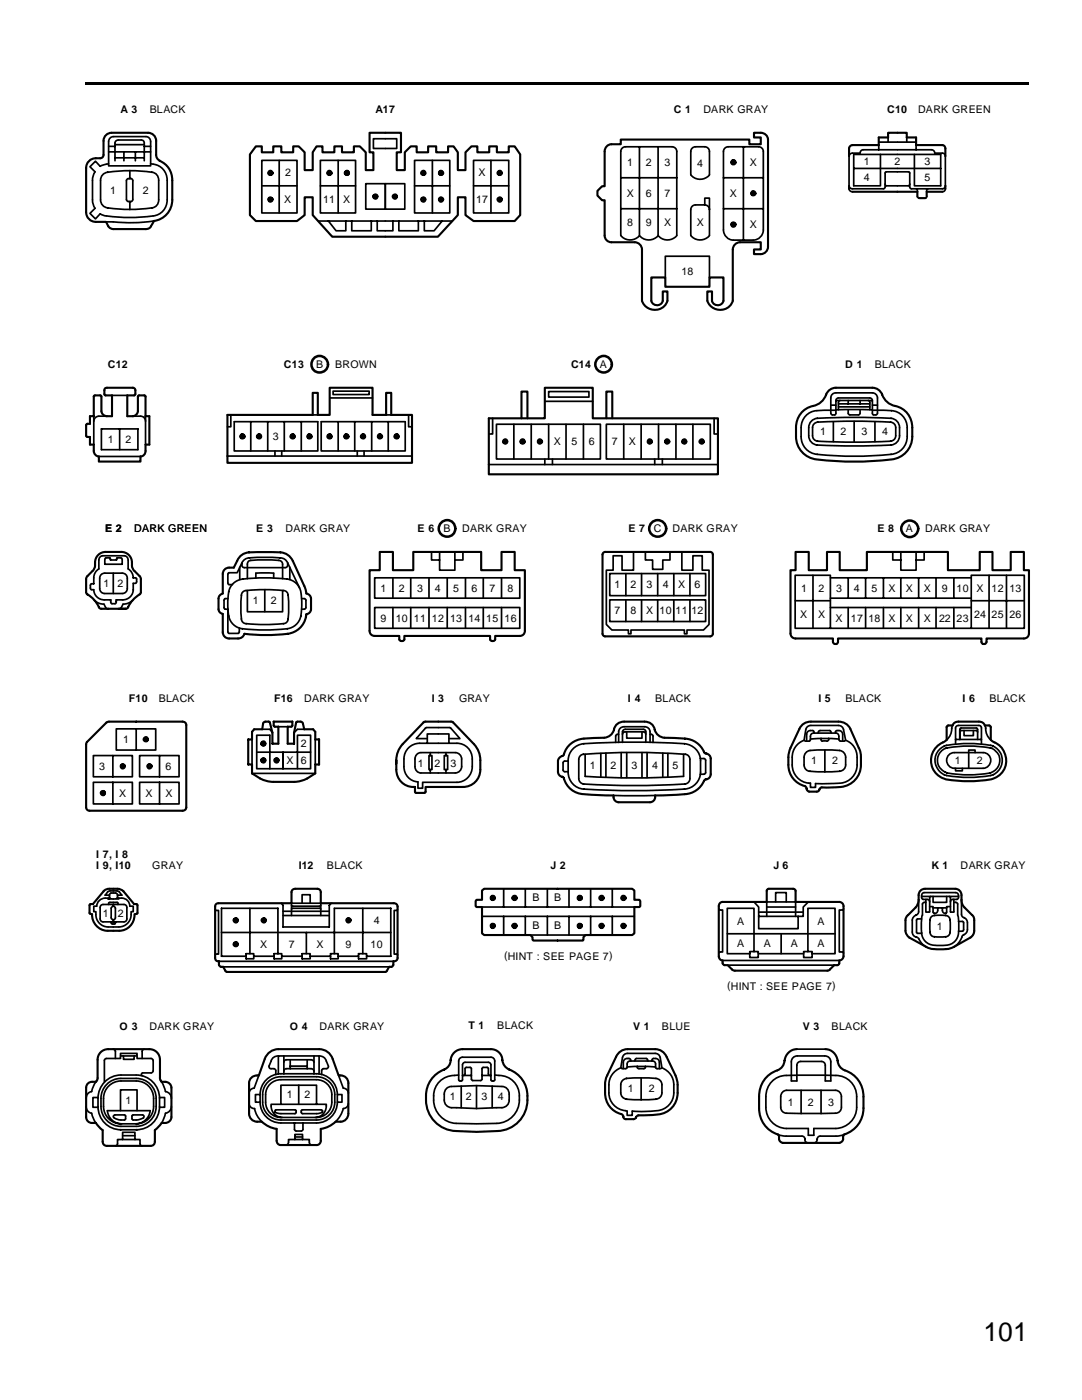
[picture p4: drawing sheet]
<svg xmlns="http://www.w3.org/2000/svg" width="216mm" height="279mm" viewBox="0 0 216 279" stroke-linecap="round" stroke-linejoin="round" font-family="sans-serif">
<path d="M17 16.5h188.3v.5h-188.3z" fill-rule="evenodd" fill="#000"/>
<g fill="none" stroke="#000" stroke-width=".34">
<path d="M20.6 34.7a5.3 5.3 0 0 1 2.9-.5 27.5 27.5 0 0 1 7.3 .3 1.55 1.55 0 0 1 .9 1.5v3.9a1.52 1.52 0 0 1-1.4 1.6 28.8 28.8 0 0 1-9.3-.1 1.58 1.58 0 0 1-.9-1.5v-3.9v-.5zM21.7 32.7l-1.7 .5-1-1-1.1 1.1 1.1 1-.5 .9v.8v4.3l.5 1.3-1.1 1 1.1 1.1 1-1 .3 .1a29 29 0 0 0 10.9 .2 3.2 3.2 0 0 0 2.2-3.1v-3.9a3.3 3.3 0 0 0-3.3-3.3M21.7 29.2h1.2M21.7 30.3h8.4M21.9 27.7l.5-.4h.3h6.4a.96 .96 0 0 1 1 1v4.8h-8.4v-4.8zM22.9 32.1v-3.6a.65 .65 0 0 1 .7-.6h4.6a.58 .58 0 0 1 .6 .6v3.6M22.9 31.5h5.9M22.9 28.9h5.9M24.7 30.3v1.8M25.4 35.7h.9l.2 .4v3.7l-.2 .4a.96 .96 0 0 1-1-.2l-.1-3.9zM25.9 34v1.6M27 30.3v1.8"/>
<path d="M28.8 29.2h1.3M52.2 32h7.1v10.5h-7.1zM52.2 37.1h7.1M53.8 34.2v.7M53.8 39.5v.6M54.1 34.2v.7M54.1 39.5v.6M55.7 32v10.5M63.9 32h7.1v10.5h-7.1zM63.9 37.1h7.1M65.6 34.2v.7M65.8 34.2v.7"/>
<path d="M67.5 32v10.5M69.1 34.2v.7M69.3 34.2v.7M73 36.7h3.9v5h-3.9zM74.5 27.7h4.7v1.9h-4.7zM74.8 38.9v.6M75 38.9v.6M76.9 36.7h3.9v5h-3.9zM78.7 38.9v.6M78.9 38.9v.6M82.7 32h7v10.5h-7zM82.7 37.1h7"/>
<path d="M84.4 34.2v.7M84.4 39.5v.6M84.6 34.2v.7M84.6 39.5v.6M86.3 32v10.5M87.9 34.2v.7M87.9 39.5v.6M88.1 34.2v.7M88.1 39.5v.6M94.5 32h7v10.5h-7zM94.5 37.1h7M98 32v10.5"/>
<path d="M99.7 34.2v.7M99.7 39.5v.6M99.8 34.2v.7M99.8 39.5v.6M123.9 35.5h11.1M124.1 29.6l.7-.3h9.3a.94 .94 0 0 1 .9 .9v16.8a2.38 2.38 0 0 1-3.7 0 2.38 2.38 0 0 1-3.7 0 2.38 2.38 0 0 1-3.7 0v-16.8zM127.6 29.3v17.7M131.3 29.3v17.7M138.1 29.6l.7-.3h1.8a.94 .94 0 0 1 1 .9v4.7a2.38 2.38 0 0 1-3.8 0v-4.7zM144.4 35.5h7.9M144.6 29.6l.7-.3h6.1a.94 .94 0 0 1 .9 .9v15.7a2.06 2.06 0 0 1-2 2h-4a2.05 2.05 0 0 1-1.9-2v-15.7zM146.2 32.1v.6"/>
<path d="M146.5 32.1v.6M148.3 29.3v18.6M150.2 38.3v.6M150.5 38.3v.6M169.4 37.7a.65 .65 0 0 0 .7 .6M169.6 30.7l.5-.1h1.5a.65 .65 0 0 1 .6-.7h13.6a.67 .67 0 0 1 .7 .7h1.5a.58 .58 0 0 1 .6 .6v5.9a.58 .58 0 0 1-.6 .6l-6.3-.1-.2-.3v-2.8l-.2-.2h-4.6l-.1 .2v2.8l-.3 .4h-6.2a.65 .65 0 0 1-.7-.6v-5.9zM170.3 33.6h17.4M175.3 29v.9M175.3 28.4h7.5M175.7 30.8v6.3h-5.4v-6.3h17.4v6.3h-5.2v-6.3M176.6 36.7l.3 .4h4.4l.2-.4M177.2 27.4v1"/>
<path d="M180.9 27.4v1M182.8 29v.9M182.9 37.7l.1 .1v.5M183 39.2l.4 .3M184.9 39.2l-.2 .3M185.2 37.7l-.3 .1v.5M188.6 37.7a.58 .58 0 0 1-.6 .6M25.9 40.2v1.6M30.6 44.1a31.7 31.7 0 0 1-8 .2h-1.4M63.6 44.1h26.6M65.5 44.1l1.6 2h1.9v-2M70.2 44.1v2h3.9v-2"/>
<path d="M75.3 44.1v2h3.1v-2M79.6 44.1v2h3.9v-2M84.7 44.1v2h1.9l1.6-2M123.9 41.7h11.1M132.8 55.4v-4.3h8.8v4.3M140.6 40.9h-1.8a.94 .94 0 0 0-1 .9v5.2a2.38 2.38 0 0 0 3.8 0v-5.2M140.6 40.9a.94 .94 0 0 1 1 .9M140.6 40.9v-1.4h1v2.3M144.4 41.7h7.9M146.2 44.4v.7M146.5 44.4v.7M22.4 78.9h3"/>
<path d="M65.8 79.4h8.5M66.5 78.1h7.2v.6h-7.2zM109.5 78.1h8v1.1h-8zM166.2 78.6l.6-.2h7.3a1.03 1.03 0 0 1 1 1v3.1l-.2 .3h-.6l-.2-.2v-2.7h-7.3v2.7l-.3 .2h-.4l-.3-.3v-3.1v-.3zM166.8 79.9l.3-.4 .2-.1h6.3l.2 .1 .3 .4M167.6 79.9l-.3 .4v1.5M169.2 79.9v.7M171.6 79.9v.7M173.2 79.9l.4 .4v1.5M18.7 83.1v5.6M19.7 91.1h8.3M20.2 85.6h7.3v4.1h-7.3z"/>
<path d="M21.3 83.1h-1.6a1.03 1.03 0 0 0-1 1M23.9 85.6v4.1M26.5 83.1h1.5a.98 .98 0 0 1 1 1M29 83.1v5.6M45.4 91h36.8M46.1 82.8v2.4h-.7M46.7 84.2h16.7v5.8h-16.7zM48.3 86.8v.7M48.5 86.8v.6M50 84.2v5.8M51.6 86.8v.7M51.8 86.8v.6"/>
<path d="M53.4 84.2v5.8M54.9 90v1M56.2 90v1M56.7 84.2v5.8M58.3 86.8v.7M58.5 86.8v.6M60.1 84.2v5.8M61.6 86.8v.7M61.9 86.8v.6M62.4 82.8h1M64.1 84.2h16.8v5.8h-16.8zM65.7 86.8v.7"/>
<path d="M65.9 86.8v.6M67.5 84.2v5.8M69 86.8v.7M69.3 86.8v.6M70.8 84.2v5.8M71.3 90v1M72.4 86.8v.7M72.6 86.8v.6M72.6 90v1M74.2 84.2v5.8M75.7 86.8v.7M75.9 86.8v.6"/>
<path d="M77 82.8h1.1M77.5 84.2v5.8M79 86.8v.7M79.2 86.8v.6M81.5 82.8v2.4h.7M97.5 92.7h45.8M98.3 83.5v3.1h-.8M99.1 84.7h20.7v6.9h-20.7zM100.7 87.8v.7M100.9 87.8v.7M102.5 84.7v6.9M104.1 87.8v.7"/>
<path d="M104.4 87.8v.7M106 84.7v6.9M107.6 87.8v.7M107.9 87.8v.7M108.7 80.1h9.6M108.7 91.6v1.1M109.5 84.7v6.9M110.2 91.6v1.1M112.9 84.7v6.9M116.4 84.7v6.9M121 84.7h20.7v6.9h-20.7zM124.5 84.7v6.9"/>
<path d="M127.9 84.7v6.9M129.5 87.8v.7M129.8 87.8v.7M130.6 91.6v1.1M131.4 84.7v6.9M132.2 91.6v1.1M133 87.8v.7M133.2 87.8v.7M134.9 84.7v6.9M136.5 87.8v.7M136.7 87.8v.7M138.3 84.7v6.9"/>
<path d="M140 87.8v.7M140.1 87.8v.7M142.5 83.5v3.1h.8M161.9 84.1a2.73 2.73 0 0 1 2.4-.7l6.1-.1 6.1 .1a2.55 2.55 0 0 1 2.8 1 4.3 4.3 0 0 1-.3 3.8 2.73 2.73 0 0 1-2.5 .7l-6.1 .1-6.1-.1a2.55 2.55 0 0 1-2.7-1 4.3 4.3 0 0 1 .3-3.8zM162.5 84.5l.7-.3 4.9-.1 9.6 .1a1.12 1.12 0 0 1 1 1.1v1.7a1.1 1.1 0 0 1-1 1.1l-7.3 .1-7.2-.1a1.12 1.12 0 0 1-1.1-1.1l.1-2zM165.8 80.9h1M166.3 84.2v3.9M166.8 81.9h-1a13.2 13.2 0 0 0-4.1 .4 3.4 3.4 0 0 0-1.8 3 5.1 5.1 0 0 0 .9 4.2 4.2 4.2 0 0 0 3.5 1.3 66.1 66.1 0 0 0 14.2-.2 3.5 3.5 0 0 0 2.5-3.5 5 5 0 0 0-.9-4.1 4.3 4.3 0 0 0-3.6-1.1h-2.4M166.8 81.8h7.3M167.3 80.6h6.3M167.3 81.2h6.3M169.2 81.8l.1 .8 .3 .2h1.8l.2-.3v-.7"/>
<path d="M170.4 84.1v4.1M174.1 80.9h1M174.6 84.2v3.9M18.8 119.8l1.1 .6 .8 .2 .5 .8 .4 .1M20.3 114.6l.6-.2h3.5a.98 .98 0 0 1 1 1v2a.98 .98 0 0 1-1 1h-3.5a.98 .98 0 0 1-1-1v-2v-.3zM21 111.4l.9-.1 .2 .4 1.1 .1 .2-.5 .9 .1 .1 1.2h-3.5zM22.6 114.4v4M26.5 119.8l-1.1 .6-.8 .2-.5 .8-.4 .1M26.6 115.3h.5l.2 .3-.2 .8h-.5v1.4M26.6 115.3a2.07 2.07 0 0 0-1-1.8v-1.7a.84 .84 0 0 0-.8-.9h-4.3a.84 .84 0 0 0-.8 .9v1.7a2.62 2.62 0 0 0-1 3l-.6 .1-.1 .2 .1 .8 .6 .1a2.08 2.08 0 0 0 2.1 2h1.3v.6l.3 .2 .7-.1 .1-.7a2.89 2.89 0 0 0 3.1-1l.3-1M26.6 115.2v.1M45.5 119.5h-.5l-.3 .1v1.6l.1 .3 .7 .1v4.6l.2 .2h1.9l.2-1.1"/>
<path d="M46.4 116.6a3.8 3.8 0 0 1 3-1.1 35.2 35.2 0 0 1 8.5 .2 3.5 3.5 0 0 1 2.3 3.8v2a3.5 3.5 0 0 1-3.8 4.1 35.4 35.4 0 0 1-8.6-.2 3.5 3.5 0 0 1-2.3-3.9v-2a4.4 4.4 0 0 1 .9-2.9zM47.8 113.2v2.5M48.3 112.4a2.06 2.06 0 0 1 2.3-1.1l.7-.1a22.3 22.3 0 0 1 5.4 .3l.7 .9M48.5 118.1a3.8 3.8 0 0 1 2.3-.4h4.1a3.8 3.8 0 0 1 2.3 .4 4.1 4.1 0 0 1 .4 2.7v1.3a2.38 2.38 0 0 1-.7 2.3l-.3 .1a33.6 33.6 0 0 1-7.9-.1 1.38 1.38 0 0 1-.6-1.6v-2.6a3.3 3.3 0 0 1 .4-2.1zM49.4 115.5v-2.9a.69 .69 0 0 1 .6-.8l4.2-.1a3.1 3.1 0 0 1 2 .4l.2 .5v2.9M49.4 117.9v4.2h7v-4.2M51.1 115.4v-1l1.7-.1 1.8 .1v1M52.8 117.7v4.4M57.4 112.4l-.1 .6-.4 .3h-8.1l-.5-.3v-.6l-1 1.9h-1.6l-.2 .2v2l.2 .2h.7M57.4 112.4l2.4 4.9M57.8 113.2v2.5M60.2 119.5h.7l.1 .3v1.6l-.3 .2h-.5"/>
<path d="M74.8 115.3h28.9v4.1h-28.9zM78.4 115.3v4.1M82 115.3v4.1M85.6 115.3v4.1M86.1 110.2v1.6h1.6M87.7 110.2v3.6h3.1v-3.6M89.2 115.3v4.1M92.4 110.2v1.6h-1.6M92.9 115.3v4.1M96.4 115.3v4.1M100.1 115.3v4.1M121.7 114.5h19.1v4.4h-19.1z"/>
<path d="M121.7 119.7h19.1v4.3h-19.1zM124.9 114.5v4.4M124.9 119.7v4.3M126.4 110.2v3.6h-2.3v-2.9h-1.8v2.9h-1.3v10.8l1.1 1.1h3.3v.8h.5v-.8h10.7v.8h.5v-.8h3.3l1.1-1.1v-10.8h-1.4v-2.9h-1.8v2.9h-2.2v-3.6M128 114.5v4.4M128 119.7v4.3M128.8 110.2v1.6h1.4v1.8h2v-1.8h1.5v-1.6M131.2 114.5v4.4M131.2 119.7v4.3M134.5 114.5v4.4M134.5 119.7v4.3M137.7 114.5v4.4"/>
<path d="M137.7 119.7v4.3M158.7 119.9h7M162.2 114.8v10.6M165.7 115.3h28.1M165.7 119.4h28.1M169.2 115.3v4.1M172.7 115.3v4.1M176.3 115.3v4.1M178.1 110.2v1.6h1.6M179.7 110.2v3.6h3.1v-3.6M179.7 115.3v4.1M183.3 115.3v4.1"/>
<path d="M184.4 110.2v1.6h-1.6M186.8 115.3v4.1M190.3 115.3v4.1M193.8 119.9h10.6M197.4 114.8v10.6M200.8 114.8v10.6M74.8 121.2h28.9v4.2h-28.9zM78.4 121.2v4.2M82 121.2v4.2M85.6 121.2v4.2M89.2 121.2v4.2M92.9 121.2v4.2"/>
<path d="M96.4 121.2v4.2M100.1 121.2v4.2M165.7 125.4v-10.6h-7v10.6h45.7v-10.6h-10.6v10.6M165.7 121.2h28.1M169.2 121.2v4.2M172.7 121.2v4.2M176.3 121.2v4.2M179.7 121.2v4.2M183.3 121.2v4.2M186.8 121.2v4.2M190.3 121.2v4.2M18.6 156.1h7.8v4.3h-7.8z"/>
<path d="M18.6 150.8h7.8v4.2h-7.8zM20.5 157.9v.7M20.7 157.9v.7M22.5 150.8v4.2M22.5 156.1v4.3M23.2 145.5h7.9v4.2h-7.9zM24.4 152.6v.6M24.6 152.6v.6M27.2 145.5v4.2M27.9 156.1h7.8v4.3h-7.8zM27.9 150.8h7.8v4.2h-7.8zM29 147.2v.7"/>
<path d="M29.2 147.2v.7M29.7 152.6v.6M30 152.6v.6M31.8 150.8v4.2M31.8 156.1v4.3M50.3 154.3h12.6M50.3 147.6v5M51.2 146.7h2.6v6.7h-2.6zM51.2 150.1h5.3M52.3 145.5h1.5l.6 .7M52.4 148.1v.7M52.4 151.4v.7"/>
<path d="M52.7 148.1v.7M52.7 151.4v.7M53.8 153.4h2.7M55 151.4v.7M55.3 151.4v.7M55.5 145h1.9M56.5 150.1h2.9v-3.4h2.6v6.7h-5.5M56.5 150.1v3.3M60.7 145.5h-1.3l-.7 .7M62 150.1h-2.6v3.3M62.9 147.6v5M81.5 149.2a3.1 3.1 0 0 1 2.2-.9h7.5a3 3 0 0 1 3 3.2 4.2 4.2 0 0 1-1.1 3.9l-1.2 .6-.7 .1h-6.9v1.2h-.9v-1.3a2.98 2.98 0 0 1-2.8-3 4.3 4.3 0 0 1 .9-3.8z"/>
<path d="M83.3 150.5l.7-.3h6.8a1.3 1.3 0 0 1 1.3 1.3v1.5a1.3 1.3 0 0 1-1.3 1.3h-6.8a1.22 1.22 0 0 1-1.2-1.3l.1-1.9zM85.3 147.4h-2.2l2-2.2h4.6l2.1 2.2h-2.2M85.3 148.3v-1.8h4.3v1.8M85.6 150.8h.6v2.8h-.6zM85.9 150.2v.6M85.9 153.6v.7M88.6 150.8h.7v2.8h-.7zM89 150.2v.6M89 153.6v.7M113.4 151.9h-.9l-.1 .3v1.6l.3 .2h.7M114.3 149.5a4.2 4.2 0 0 1 3.7-1.2l8.6-.2 8.5 .2a4.1 4.1 0 0 1 4.4 2.3 9 9 0 0 1 0 4.8 3.4 3.4 0 0 1-2.9 2.1l-8.6 .3-8.5-.2a10.9 10.9 0 0 1-4.2-.4 3.4 3.4 0 0 1-1.9-3.1 5.4 5.4 0 0 1 .9-4.6zM115.8 150.9l.3-.3a118.4 118.4 0 0 1 21 0l.5 .6 .1 .4v3.8a1.1 1.1 0 0 1-1 1.1l-10.1 .3-10.2-.3a1.1 1.1 0 0 1-.9-1.1v-3.8z"/>
<path d="M116.8 150.5v4.4l9.8 .4 9.8-.4v-4.4M119.9 150.4v4.6M120.9 150.3v4.8M122.4 158.8h8.3M123.4 148.2v-2.2a1.04 1.04 0 0 1 1.1-1h4.1a1.06 1.06 0 0 1 1.1 1v2.2M123.4 146.6l-.5 .1v1.5M124 150.2v5M124.2 148.2v-2.2l.3-.4 .3-.1 3.8 .1 .3 .4v2.2M124.2 146.6l.3-.5 .3-.1h3.6l.2 .1 .3 .5M125.1 146v1.3h3v-1.3M125.1 150.2v5M128.1 150.2v5"/>
<path d="M129.1 150.2v5M129.7 146.6l.6 .1v1.5M132.2 150.3v4.8M133.3 150.4v4.6M139.7 151.4h.8l.3 .3v2.6l-.3 .2h-.8M160.4 147.7a3.6 3.6 0 0 0-2.3 3.4 4.9 4.9 0 0 0 .9 4 3.5 3.5 0 0 0 2.7 1.2v.8h1v-.7h3.6a4.3 4.3 0 0 0 4.2-1.8 6.2 6.2 0 0 0-.3-5.8l-.9-.8-.6-.3M160.9 150.1a8.5 8.5 0 0 1 3.7-.5l1.4 .1a3.2 3.2 0 0 1 2.3 .4l.2 .3a4.2 4.2 0 0 1 .2 2.6 1.59 1.59 0 0 1-1.9 1h-3.7a2.97 2.97 0 0 1-2.4-.6 4 4 0 0 1 0-3zM161.1 145l.7-.2h5.5a1.01 1.01 0 0 1 1 .8l.4 2.1-.2 .2h-.9l-.2-.3v-.6a.6 .6 0 0 0-.6-.7h-4.4a.62 .62 0 0 0-.7 .7l-.1 .9h-.9l-.3-.2 .4-2.1zM161.7 147.5l2.9-.1 2.8 .1M162.5 146.3l-.1-.4-.3-.1a.9 .9 0 0 0-1.1 .8v1.3M163.2 146.3l.2-.4 .3-.1h2l.2 .5M163.8 147.3l.1 .6h.5a.76 .76 0 0 0 .9-.2l.1-.4"/>
<path d="M164.6 149.7v4.4M166.7 146.3v-.3a.84 .84 0 0 1 .9-.2 .84 .84 0 0 1 .5 .8v1.3M187.3 149.8l1.1-.9a22.2 22.2 0 0 1 9.8 0 3.2 3.2 0 0 1 1.7 3.6 3.2 3.2 0 0 1-3.2 2.4 22.7 22.7 0 0 1-8.3-.3 3.2 3.2 0 0 1-1.1-4.8zM187.7 150.1a2.8 2.8 0 0 1 2.3-1 23.7 23.7 0 0 1 8 .3 2.66 2.66 0 0 1 1.4 3 2.66 2.66 0 0 1-2.8 2 20.6 20.6 0 0 1-8-.3 2.53 2.53 0 0 1-.9-4zM189.2 150.8l.7-.5 .5-.1h5.8a1.57 1.57 0 0 1 1.5 1.6 1.57 1.57 0 0 1-1.5 1.5h-5.8a1.6 1.6 0 0 1-1.2-2.5zM190.1 144.8l-.1 .1a4 4 0 0 1-1.1 2.8M190.7 148.5v-3.2l.3-.4 .3-.1 4.3 .1 .2 .4v3.2M190.7 153.3v.5h1.3v-.5M190.7 147.6h5.1M191.5 147.6v-2l.3-.3h3.2l.1 2.3M191.5 146.1l.3-.3h3l.3 .3M192.4 145.8v1h1.8v-1"/>
<path d="M194.6 150.2v-.5h-1.3v3.6M196.5 144.8l.1 .1a4 4 0 0 0 1.1 2.8M21.8 178.6v.8a1.76 1.76 0 0 0-2.5 1.4h-.6v1.1h.4a2.55 2.55 0 0 0 2.5 3.1 4.4 4.4 0 0 0 3.6-.5 2.65 2.65 0 0 0 1-2.6h.4v-1.1h-.7a1.72 1.72 0 0 0-2.2-1.6v.2h-.2v-.8M21.8 178.6l.1-.2 .3-.2 1.1 .1 .2 .3M21.8 178.6h-.8l.5-.6 .4-.2h1.6l.3 .2 .5 .6h-.8M21.8 179.2h.2v.2h1.3v-.2h.2M98.2 178.9v.6M98.5 178.9v.6M100.5 177.4v3.6M102.5 178.9v.6M102.8 178.9v.6M104.8 177.4v3.6"/>
<path d="M109.2 177.4v3.6M113.5 177.4v3.6M115.6 178.9v.6M115.8 178.9v.6M117.9 177.4v3.6M119.9 178.9v.6M120.1 178.9v.6M122.2 177.4v3.6M124.3 178.9v.6M124.5 178.9v.6M183.3 179.6v2.3a1.04 1.04 0 0 1-.8 .9l-.5 .8v2.4a1.49 1.49 0 0 0 1.3 1.2l.5 1 1 .8M183.9 178.9h7.4"/>
<path d="M185.8 178.9l-.3 .3v2.8l-.8-.1v-2.4M186.2 178.9v1.2h2.7v-1.2M189.4 178.9l.3 .3v2.8h.6v-2.5M191.9 179.6v2.9a.93 .93 0 0 0 .7 .8l.3 .2a3.6 3.6 0 0 1 .1 2.3l-.6 .7a1.14 1.14 0 0 0-.7 1l-.6 .9-.8 .6M20.2 180.7l.4-.2h4.1a.58 .58 0 0 1 .6 .6v2.3a.58 .58 0 0 1-.6 .6h-4.1a.58 .58 0 0 1-.6-.6v-2.3zM21.7 180.5v-.4h.2h1.5l.1 .4M22.2 184l.1 .3 .1 .1 .6-.1v-.3M22.6 180.8l-.4 .5v1.8l.1 .3 .3 .2M22.6 180.8l.2 .1 .2 .4v1.8l-.2 .4-.2 .1M22.6 180.5v.3M22.6 183.6v.4M42.9 181.5l.2 .2h.5v8.7h-.5l-.2 .2"/>
<path d="M43.7 191.9h34.8M44.2 186.1h33.8M44.5 193h33.1M46.9 183.3v.7M46.9 188.1v.7M47.2 183.3v.7M47.2 188.1v.7M49.1 190.3h1.5v1h-1.5zM49.9 181.3v9M50.6 190.8h4.1M52.6 183.3v.7M52.7 183.3v.7"/>
<path d="M54.7 190.3h1.5v1h-1.5zM55.5 190.3v-9h-11.3v9.5h4.9M56.1 180.3l.4 .4v4.3h9.2v-4.3l.4-.4M56.2 190.8h4.1M56.5 181.9h9.2M56.5 182.7h9.2M58.2 180.7l.2 .1h5.4l.2-.1M58.2 181.4l.2-.1h5.4l.2 .1M58.2 182.7v-2.4h5.8v2.4M60.3 190.3h1.6v1h-1.6zM60.3 180.3v-1.7h1.6v1.7M61.1 186.1v4.2"/>
<path d="M61.9 190.8h4.1M66 190.3h1.5v1h-1.5zM66.7 190.3v-9h11.3v9.5h-4.8M67.5 190.8h4M69.4 183.3v.7M69.7 183.3v.7M71.5 190.3h1.7v1h-1.7zM72.4 181.3v9M79.3 181.5l-.2 .2h-.4v8.7h.4l.2 .2M96.2 181h30.4M96.2 182.9h30.4M98.2 184.5v.6"/>
<path d="M98.5 184.5v.6M100.5 182.9v3.7M102.5 184.5v.6M102.8 184.5v.6M104.8 182.9v3.7M105.8 186.6h11M109.2 182.9v3.7M113.5 182.9v3.7M115.6 184.5v.6M115.8 184.5v.6M117.9 182.9v3.7M119.9 184.5v.6"/>
<path d="M120.1 184.5v.6M122.2 182.9v3.7M124.3 184.5v.6M124.5 184.5v.6M143.4 181.4l.1 .2h.7v8.4h-.7l-.1 .2M144.2 191.7h23.3M145.1 186.4h21.5M145.2 192.6h21.3M149.6 189.9h1.7v1.2h-1.7zM150.5 180l.9 1v4.3h7.9v-2.4h1v-1.9l1-1M150.5 189.9v-8.6h-5.4v9h4.5M151.3 190.3h9.1"/>
<path d="M151.4 182.9h7.9M151.4 182h8.9M153 181h5.7M153 182.9v-2.9h5.7v2.9M154.8 180v-1.9h2.1v1.9M155.9 186.4v3.9M160.4 189.9h1.7v1.2h-1.7zM161.2 189.9v-8.6h5.4v9h-4.5M168.3 181.4l-.2 .2h-.6v8.4h.6l.2 .2M183.9 183.4h-.9l-.1 .2v2.6l1 .1M184.7 180.1a.5 .5 0 0 0-.6 .3v2.2a9.4 9.4 0 0 0 .1 4.6 3 3 0 0 0 3.1 1.5h.5a2.88 2.88 0 0 0 3.5-2.5 10.6 10.6 0 0 0-.2-3.6v-2.2l-.2-.3h-.6M185.5 180.9h.7v1.1l.3 .3a.82 .82 0 0 0 .7-1.1h.1"/>
<path d="M185.5 180l-.3-.5h-1l-.3-.2a.87 .87 0 0 1 .5-1.2h6.3a.74 .74 0 0 1 .6 .6 .74 .74 0 0 1-.4 .8h-1l-.2 .5M185.8 183a4.7 4.7 0 0 1 3.5 0 5.5 5.5 0 0 1 .3 3.1 1.05 1.05 0 0 1-1.4 .9h-1.3a1.12 1.12 0 0 1-1.4-1.4l.1-2zM186.2 181.2h2.7M189.7 180.9h-.8v1.1l-.3 .3a.83 .83 0 0 1-.6-1.1h-.2M191.3 183.9h.9l.1 .2-.1 1.6-.2 .1h-.7M19.1 215.9l-.4 .7-.4 1.2a1.28 1.28 0 0 0-1.1 1.4M19.6 219h-1.1v2h1.1M21.3 216.4a4 4 0 0 1 2.8-1.2h3.1a4 4 0 0 1 4 4 5.1 5.1 0 0 1-1.2 4.4 4 4 0 0 1-2.8 1.2h-3.1a4 4 0 0 1-3.9-4 5.1 5.1 0 0 1 1.1-4.4zM22.6 209.4l.4 .4v1.4M24 210.7h3.3M24.6 210.7v.7h2.2v-.7M28.4 214.7l-.2-.2 .2-.4h1.7l.4-.2v-2.5l-.4-.2h-2.8v-1h-3.3v1h-2.7l-.4 .2-.1 4.5"/>
<path d="M28.8 209.4l-.2 .1-.2 .3v1.4M31.8 219h1.1v2h-1.1M32.3 215.9l.7 1.9a1.37 1.37 0 0 1 1.2 1.4M51 218.4h.9v1.6h-.9zM51.6 214.6l-.9 2.6a1.03 1.03 0 0 0-1 1M51.9 220a4.2 4.2 0 0 0 4.1 4.1h7.2a4.2 4.2 0 0 0 4.1-4.1M51.9 218.4a4.2 4.2 0 0 1 4.1-4.1h7.2a4.2 4.2 0 0 1 4.1 4.1M53.5 215.9a3.7 3.7 0 0 1 2.5-1h7.2a3.6 3.6 0 0 1 3.6 3.5 4.6 4.6 0 0 1-1.1 4.1 3.7 3.7 0 0 1-2.5 1h-7.2a3.6 3.6 0 0 1-3.6-3.5 4.6 4.6 0 0 1 1.1-4.1zM53.7 216.6a3.1 3.1 0 0 1 2.3-1.1h7.2a3 3 0 0 1 3 2.9 4.1 4.1 0 0 1-1.1 3.9l-1.2 .6-.7 .1h-7.2a3 3 0 0 1-3-3 4.1 4.1 0 0 1 .7-3.4zM55.5 210.7a1.4 1.4 0 0 0-1.4 1.1l-.4 1.2 .2 .3h.7l.4 .2v1M55.5 214.4v-3.7h8.2v3.7M56.6 213.8l.3-.4 .2-.1h5l.3 .1 .3 .4"/>
<path d="M56.6 212l.3-.4 .2-.1h5l.3 .1 .3 .4M56.6 210.7v3.7M57.9 211.5v1.8M57.9 212.8h3.4M59.6 216.6v3.8M61.3 211.5v1.8M62.7 210.7v3.7M63.7 210.7a1.4 1.4 0 0 1 1.4 1.1l.4 1a.42 .42 0 0 1-.4 .5h-.5l-.4 .2v1M67.3 218.4h.9v1.6h-.9zM67.6 214.6l.9 2.6a1.03 1.03 0 0 1 1 1M89.2 217.1l.4-.2a61.7 61.7 0 0 1 11 0 1.48 1.48 0 0 1 1 1.5 2.1 2.1 0 0 1-1 2.6 54.6 54.6 0 0 1-11 0 1.46 1.46 0 0 1-1-1.5 2.39 2.39 0 0 1 .6-2.4zM91.5 214.5a4.8 4.8 0 0 0-4.4 2.1 5.1 5.1 0 0 0 3.9 7.6h8.1a5 5 0 0 0 4.4-3.5 5 5 0 0 0-1.6-5.4 5.6 5.6 0 0 0-3.2-.8"/>
<path d="M91.7 211.2l.6-.2h5.7a.76 .76 0 0 1 .7 .8v3.7l-.1 .2-.6-.1v-3.1l-.3-.4-4.9-.1-.4 .3-.1 .2v3.1l-.5 .1-.3-.2v-3.7zM92 216.7v4.4M92.3 214.6h1.8M92.5 214.6l.3-.1v-1.2l.2-.3 1 .1 .1 2.3 .2 .2h1.8l.1-2.3 .2-.3 1 .1 .1 1.4 .2 .1M95.1 216.7v4.5M96.2 214.6h1.8M98.2 216.7v4.4M123.9 213.1a3.7 3.7 0 0 0-2.4 3.4 4.8 4.8 0 0 0 .9 4 4.4 4.4 0 0 0 2.7 1.2v.9h1.1v-.9a18 18 0 0 0 6.3-.4 3.6 3.6 0 0 0 2-3.2 4.9 4.9 0 0 0-.9-3.9l-.9-.8-.6-.3M124.6 210.5l.6-.3h5.5a1.01 1.01 0 0 1 1 .9l.4 2a1.16 1.16 0 0 1-1.2 .1l-.1-.9a.58 .58 0 0 0-.6-.5h-4.5a.58 .58 0 0 0-.6 .5v.9a1.16 1.16 0 0 1-1.2-.1l.3-2zM125 215.2l4.4-.1a2.86 2.86 0 0 1 2.5 .7 4.2 4.2 0 0 1 .1 2.7 1.58 1.58 0 0 1-1.9 .9h-5.1M125.1 215.2a1.3 1.3 0 0 0-1.2 1.3v1.6a1.28 1.28 0 0 0 1.2 1.3M125.1 212.9l2.8-.1 2.9 .1"/>
<path d="M125.9 211.8a.78 .78 0 0 0-.9-.6 .78 .78 0 0 0-.6 .8v1.3M126.7 211.8l.3-.6h1.9l.4 .6M127.2 212.8l.1 .4 .8 .1 .6-.1 .1-.4M127.9 215.1v4.4M130 211.8l.4-.6a.9 .9 0 0 1 1.2 .8v1.3M154.3 215.6a4.6 4.6 0 0 1 3.6-1h7.9a4.4 4.4 0 0 1 5.1 4.3 6 6 0 0 1-.9 4.8 4.8 4.8 0 0 1-4.5 1.5h-3.1v1.4h-1.1v-1.4h-3.1a4.4 4.4 0 0 1-5.4-4.2 6.4 6.4 0 0 1 1-4.9zM156.3 217.8l.7-.2h8.7a1.74 1.74 0 0 1 2 .5l.2 .8v2.1a1.16 1.16 0 0 1-1.2 1.2h-8.7a1.89 1.89 0 0 1-2-.5l-.2-.7v-2.1v-.4zM158.4 211l.7-.3h5.5a1.16 1.16 0 0 1 1.2 1.2v3.8h-1.1v-3.1a.76 .76 0 0 0-.8-.8h-4.1a.76 .76 0 0 0-.8 .8v3.1h-1.1v-3.8l.1-.4zM159 209.4h5.7M159.9 217.6v4.6M163.8 217.6v4.6M17.2 220.8a1.31 1.31 0 0 0 1.1 1.4l.4 1.2 .4 .7"/>
<path d="M21.4 221.7h8.6a2.93 2.93 0 0 1-2.9 2.6h-2.8a2.86 2.86 0 0 1-2.9-2.6zM22.7 222.7l.2-.2h2l.2 .3-.1 .6a2.21 2.21 0 0 1-2.4-.6zM23 228.7l.4-.2 .1-1.1h4.4l.1 1.1 .4 .2M24 221.7v-4.2h3.3v4.2M24 225.5h3.2M24.1 225.5a4.6 4.6 0 0 1-4.5-4.7 6 6 0 0 1 1-4.6 4.5 4.5 0 0 1 3.5-1.7h3.1a4.6 4.6 0 0 1 4.6 4.7 6.1 6.1 0 0 1-1 4.6 4.6 4.6 0 0 1-3.6 1.7M24.1 224.3a3.5 3.5 0 0 1-3.4-3.5 4.6 4.6 0 0 1 1-4.1 3.5 3.5 0 0 1 2.4-1h3.1a3.4 3.4 0 0 1 3.4 3.5 4.7 4.7 0 0 1-1 4.1 3.5 3.5 0 0 1-2.4 1M24.5 227.4v-1.4h2.4v1.4M24.5 226.7h2.4M26.4 222.5h2l.3 .3a2.08 2.08 0 0 1-2.1 .7l-.3-.2zM27.2 225.5h.1M34.2 220.8a1.37 1.37 0 0 1-1.2 1.4l-.7 1.9"/>
<path d="M49.7 220.2a1.04 1.04 0 0 0 1.1 1l.5 1.4 .9 1.3M55 221.5h3.8l.3 .1a.45 .45 0 0 1-.3 .6h-3.3l-.6-.2zM56 220.4v-3.8h7.2v3.8M56.3 223a2.3 2.3 0 0 1-2.2-2.6h11a2.32 2.32 0 0 1-2.2 2.6M57.1 228.5l.4-.3 .1-.8h4.1l.1 .8 .4 .3M58.8 224.1v1.3l.3 .3h1l.3-.2 .1-1.4M58.8 227.4v-1h1.6v1M58.8 226.9h1.6M60.1 221.6l.3-.1h3.7l.2 .2v.3l-.8 .2h-3.1a.45 .45 0 0 1-.3-.6zM69.5 220.2a1.03 1.03 0 0 1-1 1l-.6 1.4-.9 1.3M155.2 226.4a16.1 16.1 0 0 0 4.8 .3 .66 .66 0 0 1 .6 .9l.4 .4 .3 .1M168.5 226.4a16.1 16.1 0 0 1-4.8 .3 .7 .7 0 0 0-.7 .9l-.3 .4-.3 .1"/>
<circle cx="54" cy="34.5" r=".48"/>
<circle cx="54" cy="39.8" r=".48"/>
<circle cx="54" cy="34.5" r=".37"/>
<circle cx="54" cy="39.8" r=".36"/>
<circle cx="65.7" cy="34.5" r=".34"/>
<circle cx="65.7" cy="34.5" r=".48"/>
<circle cx="69.2" cy="34.5" r=".45"/>
<circle cx="69.2" cy="34.5" r=".36"/>
<circle cx="74.9" cy="39.2" r=".45"/>
<circle cx="74.9" cy="39.2" r=".35"/>
<circle cx="78.8" cy="39.2" r=".45"/>
<circle cx="78.8" cy="39.2" r=".33"/>
<circle cx="84.5" cy="34.5" r=".45"/>
<circle cx="84.5" cy="39.8" r=".45"/>
<circle cx="84.5" cy="34.5" r=".34"/>
<circle cx="84.5" cy="39.8" r=".33"/>
<circle cx="88" cy="34.5" r=".34"/>
<circle cx="88" cy="39.8" r=".33"/>
<circle cx="88" cy="34.5" r=".48"/>
<circle cx="88" cy="39.8" r=".48"/>
<circle cx="99.7" cy="34.5" r=".45"/>
<circle cx="99.7" cy="39.8" r=".45"/>
<circle cx="99.7" cy="34.5" r=".34"/>
<circle cx="99.7" cy="39.8" r=".33"/>
<circle cx="146.3" cy="32.4" r=".48"/>
<circle cx="146.3" cy="32.4" r=".39"/>
<circle cx="150.3" cy="38.6" r=".33"/>
<circle cx="150.3" cy="38.6" r=".48"/>
<circle cx="146.3" cy="44.8" r=".48"/>
<circle cx="146.4" cy="44.8" r=".36"/>
<circle cx="48.4" cy="87.1" r=".48"/>
<circle cx="48.4" cy="87.1" r=".39"/>
<circle cx="51.7" cy="87.1" r=".45"/>
<circle cx="51.7" cy="87.1" r=".36"/>
<circle cx="58.4" cy="87.1" r=".45"/>
<circle cx="58.4" cy="87.1" r=".37"/>
<circle cx="61.7" cy="87.1" r=".36"/>
<circle cx="61.8" cy="87.1" r=".48"/>
<circle cx="65.8" cy="87.1" r=".45"/>
<circle cx="65.8" cy="87.1" r=".36"/>
<circle cx="69.1" cy="87.1" r=".36"/>
<circle cx="69.1" cy="87.1" r=".48"/>
<circle cx="72.4" cy="87.1" r=".45"/>
<circle cx="72.5" cy="87.1" r=".36"/>
<circle cx="75.8" cy="87.1" r=".36"/>
<circle cx="75.8" cy="87.1" r=".48"/>
<circle cx="79.1" cy="87.1" r=".45"/>
<circle cx="79.1" cy="87.1" r=".37"/>
<circle cx="100.8" cy="88.1" r=".45"/>
<circle cx="100.8" cy="88.1" r=".35"/>
<circle cx="104.3" cy="88.1" r=".47"/>
<circle cx="104.3" cy="88.1" r=".35"/>
<circle cx="107.7" cy="88.1" r=".33"/>
<circle cx="107.7" cy="88.1" r=".48"/>
<circle cx="129.6" cy="88.1" r=".33"/>
<circle cx="129.7" cy="88.1" r=".48"/>
<circle cx="133.1" cy="88.1" r=".33"/>
<circle cx="133.1" cy="88.1" r=".48"/>
<circle cx="136.5" cy="88.1" r=".45"/>
<circle cx="136.6" cy="88.1" r=".33"/>
<circle cx="140" cy="88.1" r=".45"/>
<circle cx="140" cy="88.1" r=".33"/>
<circle cx="20.5" cy="158.3" r=".45"/>
<circle cx="20.6" cy="158.3" r=".34"/>
<circle cx="24.5" cy="152.9" r=".33"/>
<circle cx="24.5" cy="152.9" r=".48"/>
<circle cx="29.1" cy="147.5" r=".45"/>
<circle cx="29.1" cy="147.6" r=".33"/>
<circle cx="29.8" cy="152.9" r=".33"/>
<circle cx="29.8" cy="152.9" r=".48"/>
<circle cx="52.5" cy="148.4" r=".45"/>
<circle cx="52.5" cy="151.8" r=".45"/>
<circle cx="52.6" cy="151.7" r=".36"/>
<circle cx="52.6" cy="148.4" r=".35"/>
<circle cx="55.2" cy="151.8" r=".45"/>
<circle cx="55.2" cy="151.7" r=".35"/>
<circle cx="98.3" cy="179.2" r=".36"/>
<circle cx="98.3" cy="179.2" r=".48"/>
<circle cx="102.7" cy="179.2" r=".38"/>
<circle cx="102.7" cy="179.2" r=".46"/>
<circle cx="115.7" cy="179.2" r=".48"/>
<circle cx="115.7" cy="179.2" r=".39"/>
<circle cx="120" cy="179.2" r=".46"/>
<circle cx="120" cy="179.2" r=".37"/>
<circle cx="124.4" cy="179.2" r=".36"/>
<circle cx="124.4" cy="179.2" r=".48"/>
<circle cx="47" cy="188.4" r=".45"/>
<circle cx="47" cy="183.7" r=".45"/>
<circle cx="47.1" cy="183.7" r=".36"/>
<circle cx="47.1" cy="188.5" r=".35"/>
<circle cx="52.6" cy="183.7" r=".45"/>
<circle cx="52.7" cy="183.7" r=".34"/>
<circle cx="69.5" cy="183.7" r=".34"/>
<circle cx="69.5" cy="183.7" r=".48"/>
<circle cx="98.3" cy="184.8" r=".36"/>
<circle cx="98.3" cy="184.8" r=".48"/>
<circle cx="102.7" cy="184.8" r=".38"/>
<circle cx="102.7" cy="184.8" r=".45"/>
<circle cx="115.7" cy="184.8" r=".48"/>
<circle cx="115.7" cy="184.8" r=".39"/>
<circle cx="120" cy="184.8" r=".45"/>
<circle cx="120" cy="184.8" r=".37"/>
<circle cx="124.4" cy="184.8" r=".36"/>
<circle cx="124.4" cy="184.8" r=".48"/>
</g>
<g fill="none" stroke="#000" stroke-width=".42">
<path d="M31.8 32.1a4.1 4.1 0 0 1 2.6 3.9v3.9a4.2 4.2 0 0 1-3.8 4.2M31.9 32.1a1.28 1.28 0 0 1-.7-1.2v-2.8a1.61 1.61 0 0 0-1.7-1.6h-7.2a1.61 1.61 0 0 0-1.6 1.6v2.8a.67 .67 0 0 1-.7 .7 2.15 2.15 0 0 0-2.8 1.9v8.8a1.92 1.92 0 0 0 1.9 2h2.1a1.63 1.63 0 0 0 1.5 1.4h6.3a1.07 1.07 0 0 0 1.1-.6l.6-1M51.1 29.2h1.1v1.2h2.3v-1.2h1.6v1.2h2.4v-1.2h1.1l1.2 1.2v3.6h1.6v-3.6l.8-1.2h1.1v1.2h2.4v-1.2h1.5v1.2h2.4v-1.2h1.2l1.2 1.2v3.6h1.5v-3.6h-.8v-3.9h6.3v3.9h-.8v3.6h1.6v-3.6l1.2-1.2h1.1v1.2h2.3v-1.2h1.6v1.2h2.4v-1.2h1.1l.9 1.2v3.6h1.5v-3.6l1.2-1.2h1.1v1.2h2.4v-1.2h1.5v1.2h2.4v-1.2h1.2l1.1 1.6v12.1l-1.1 1.2h-8.2l-1.6-1.2v-3.5h-1.5v3.5l-4 4.3h-21.1l-3.9-4.3v-3.5h-1.6v3.5l-1.5 1.2h-8.2l-1.2-1.2v-12.1zM121.2 29.1l.8-.3h1.9v-.9h25.6v.9h2.3v-1.4h-1.3v-.9a2.42 2.42 0 0 1 2.5 .5l.2 .9v21.4a1.48 1.48 0 0 1-1.4 1.4h-1.3v-.9h1.3v-1.5h-4.1a1.48 1.48 0 0 0-1.5 1.5v10.2a2.69 2.69 0 0 1-2.5 1.8 2.69 2.69 0 0 1-2.6-1.8v-1.8h1v1.8a1.18 1.18 0 0 0 1.1 .9 1.18 1.18 0 0 0 1.2-.9v-4.6h-2.8v1.8h-8.8v-1.8h-2.8v4.6a1.18 1.18 0 0 0 1.1 .9 1.18 1.18 0 0 0 1.1-.9v-1.8h1v1.8a2.69 2.69 0 0 1-2.6 1.8 2.69 2.69 0 0 1-2.5-1.8v-10.2a1.48 1.48 0 0 0-1.4-1.5h-4.7a1.34 1.34 0 0 1-1.4-1.3v-7h-.5l-.9-1v-.9l.9-.9h.5v-7l.1-.4zM169.4 31.2v-1.6a.73 .73 0 0 1 .7-.6h5.2v-1.6h1.9v-.9h3.7v.9h1.9v1.6h5.2a.65 .65 0 0 1 .6 .6v1.6M169.4 37.1v.6M170.1 38.3h12.9v.9M183.4 39.5h1.3M188 38.3h-3.1v.9M188.6 37.1v.6M18.8 78.9l1.4 .1v3a1.1 1.1 0 0 0 1.1 1.1h1.1v-4.2l-1.5-.1a1.44 1.44 0 0 1 .2-1.4h5.4l.4 .2v1.2l-1.5 .1v4.2h1.1a1.09 1.09 0 0 0 1-1.1v-3l1.4-.1 .1 .3v3.9h.8v5.6h-.8v1.3a1.06 1.06 0 0 1-1 1.1v1h-8.3v-1a1.1 1.1 0 0 1-1-1.1v-1.3h-.8v-1.5h-.5l-.2-.2v-2.2l.2-.2h.5v-1.5h.8v-3.9zM45.4 82.8h17v-4.4h1v4.4h2.4v-5.4h8.5v5.4h2.7v-4.4h1.1v4.4h4.1v9.6h-36.8z"/>
<path d="M97.5 83.5h11.2v-6.1h9.6v6.1h25v11.2h-45.8zM104.1 83.5v-5.4h1.1v5.4M121 83.5v-5.4h1.2v5.4M160.3 82a5.3 5.3 0 0 1 2.5-1.1 4 4 0 0 0 2.3-2.6 2.06 2.06 0 0 1 1.7-.9h7.3a2.35 2.35 0 0 1 2.2 1.9 4 4 0 0 0 3.1 1.9 4.3 4.3 0 0 1 2.6 4.1 6.2 6.2 0 0 1-.9 4.6 5.3 5.3 0 0 1-4.5 1.9 58.8 58.8 0 0 1-14.4-.3 4.6 4.6 0 0 1-3.4-4.4 6.3 6.3 0 0 1 1-4.6zM19.6 110.8l.9-.6h3.7a2.2 2.2 0 0 1 2.1 2.7l.1 .3a3.6 3.6 0 0 0 1.5 1.8l.2 .6v2.8a9.1 9.1 0 0 0-2.8 3.1h-5.3a8.4 8.4 0 0 0-2.8-3.1v-2.8l.2-.6a3.6 3.6 0 0 0 1.5-1.8l.1-.3a2.46 2.46 0 0 1 .6-2.1zM44.9 113.5l.8-.2h1a4.6 4.6 0 0 1 2-2.8l1-.3h5.5a3.1 3.1 0 0 1 3.2 1.7l2.4 5.3 .3 1.2a1.08 1.08 0 0 1 1 1.1v2.1a1.08 1.08 0 0 1-1 1 4.4 4.4 0 0 1-4.7 4 36.5 36.5 0 0 1-7.6-.1 1.27 1.27 0 0 1-1.3 .9h-1.8a1.25 1.25 0 0 1-1.3-1.2v-3.7a.99 .99 0 0 1-.8-.9v-2.1a1.07 1.07 0 0 1 .8-1.1v-3.8l.1-.4zM75.8 110.2h2.6v3.6h4.1v-3.6h13.5v3.6h4.1v-3.6h2.6v3.6h2v12.1a.98 .98 0 0 1-1 1h-4.9v.7a.55 .55 0 0 1-.5 .3 .55 .55 0 0 1-.5-.3v-.7h-17.1v.7a.55 .55 0 0 1-.5 .3 .55 .55 0 0 1-.5-.3v-.7h-4.9a.98 .98 0 0 1-1.1-1v-12.1h2.1zM120.3 110.4l.4-.2h21.3l.2 .5v16l-.5 .3-21.2-.1-.3-.4zM158.7 110.2h2.7v3.6h3.6v-3.6h2.6v3.6h5.4v-3.6h16.1v3.6h6.4v-3.6h2.5v3.6h3.7v-3.6h2.6v3.6h1v12.6a.98 .98 0 0 1-1 1h-7.5v.7a.52 .52 0 0 1-.5 .4 .52 .52 0 0 1-.5-.4v-.7h-28.6v.7a.51 .51 0 0 1-.5 .5 .51 .51 0 0 1-.5-.5v-.7h-7.5a.98 .98 0 0 1-1-1v-12.6h1zM21.3 144.2l.5-.2h14.6a.69 .69 0 0 1 .8 .7v16.4a.69 .69 0 0 1-.8 .7h-18.5a.67 .67 0 0 1-.7-.7v-12.7zM50.7 145.5h1.6l.3-1.3a1.08 1.08 0 0 1 1.2 0l.6 2v2.2h1.1v-3.4h-.8l-.1-1h3.7v.9l-.9 .1v3.4h1.3v-2.2l.5-2.1a1.23 1.23 0 0 1 1.2 .1l.3 1.3h1.8l.4 .5v1.6h.8v5h-.8v1.7a6.8 6.8 0 0 1-4.2 1.7l-5.3-.1a7.9 7.9 0 0 1-3.1-1.6v-1.7h-.8v-5h.8v-1.6zM84.6 144.1h5.7l4.7 4.9a6.9 6.9 0 0 1 .3 6.5 3.4 3.4 0 0 1-2.9 1.6h-7.5v1l-.2 .1h-1.8l-.1-1.1a3.4 3.4 0 0 1-3.7-3.5 6 6 0 0 1 1.2-5.1z"/>
<path d="M113.5 148.8a6 6 0 0 1 4.8-1.5l1.7-.1a2.34 2.34 0 0 0 2.7-2 1.96 1.96 0 0 1 1.8-1.2h4.1a2.15 2.15 0 0 1 2.2 2.1 2.29 2.29 0 0 0 2.4 1.1l2.3 .1a5 5 0 0 1 5.2 3 1.15 1.15 0 0 1 1.1 1.1v3.1a1.09 1.09 0 0 1-1.1 1.1 4.9 4.9 0 0 1-4.8 3l-5.2 .2a1.1 1.1 0 0 1-1 1.3h-6.3a1.09 1.09 0 0 1-1-1.3l-5.1-.2a4.7 4.7 0 0 1-5-3.5 1.1 1.1 0 0 1-1-1.1v-2.1a1.61 1.61 0 0 1 1.2-1.2l.3-.8zM160.1 144.7a2.47 2.47 0 0 1 1.7-.7h5.5a2.53 2.53 0 0 1 2.4 1.5l1.7 3.8a6.9 6.9 0 0 1-.3 5.7 4.8 4.8 0 0 1-4.6 2.1h-2.5a.67 .67 0 0 0-.6 .7l-.4 .2h-1.5a.76 .76 0 0 1-.6-.8l-.1-.2a4.6 4.6 0 0 1-3.5-4.3v-2l.3-1.1 1.9-4.1zM188.9 145l.3-.2h.9a1.13 1.13 0 0 1 1.2-.8h4a1.13 1.13 0 0 1 1.2 .8h.9l.2 .2 .1 2.7 .3 .2a4 4 0 0 1 2.7 4.3 4 4 0 0 1-3.8 3.5 22.4 22.4 0 0 1-8.9-.4 4 4 0 0 1-2.2-3.9 4 4 0 0 1 2.8-3.5l.3-.2zM96.2 177.7l.4-.3h29.6l.4 .3v1.9h1l.2 .2v1l-.2 .2h-1v5.3l-.4 .3h-9.4l-.4 .4-.1 .7h-9.9l-.1-.2v-.5l-.5-.4h-9.2l-.4-.3v-5.3h-1.1l-.2-.2v-1l.2-.2h1.1zM183.6 177.9l.6-.5h.4h6a1.25 1.25 0 0 1 1.3 1.2 2.92 2.92 0 0 0 .5 2.5l1.9 2 .1 2.7a1.63 1.63 0 0 1-.8 1.3l-3.3 1.9a8 8 0 0 1-5.5 0l-3.4-1.9a1.86 1.86 0 0 1-.7-1.3v-2.2l.1-.5 2.1-2.3a3.1 3.1 0 0 0 .4-2.2zM26.8 182.5a3.1 3.1 0 0 1-3 3.3h-2.3a3.2 3.2 0 0 1-3.1-3.3l-.5-.3v-1.7l.6-.1 2.2-2.5a1.42 1.42 0 0 1 1.1-.5h2l.6 .3 2.4 2.7 .6 .1v1.7l-.5 .3M43.1 180.4l.5-.1h14.6v-2.2a.69 .69 0 0 1 .7-.7h4.4a.67 .67 0 0 1 .7 .7v2.2h14.6a.69 .69 0 0 1 .7 .6v10.3a.71 .71 0 0 1-.8 .7l-.1 .8-.3 .3h-.5l-.5 .9-.2 .1h-31.6l-.3-.1-.5-.9h-.4l-.3-.3-.2-.8a.62 .62 0 0 1-.7-.7v-10.3zM143.6 180.2l.6-.2h8.8v-2.2v-.2l.4-.2h5.1l.2 .4v2.2h8.8a.85 .85 0 0 1 .8 .8v10a.91 .91 0 0 1-.8 .9v.5l-.2 .4h-.8l-1 1-.4 .1h-18.5l-.4-.1-1-1h-.8l-.2-.4v-.5a.84 .84 0 0 1-.8-.9v-10zM20.1 210l.9-.5 .6-.1h8.2a2.1 2.1 0 0 1 2.1 2.1v3.8l.4 .6a1.44 1.44 0 0 1 1.9 1.2v5.8a1.44 1.44 0 0 1-1.9 1.2l-1.4 1.5v2.2a.8 .8 0 0 1-.8 .9h-8.8a.8 .8 0 0 1-.8-.9v-2.2l-1.4-1.5a1.53 1.53 0 0 1-1.9-.8v-6.2a1.16 1.16 0 0 1 1.2-1.2h.7l.3-.4 .1-4v-.6zM53.5 210.3a2.86 2.86 0 0 1 2-.9h8.2a2.82 2.82 0 0 1 2.7 1.9l1.2 3.3a1.6 1.6 0 0 1 1.9 1.6v6a1.6 1.6 0 0 1-1.5 1.7h-1l-1.4 .9-1.6 .5v2.4a.84 .84 0 0 1-.8 .8h-7.2a.84 .84 0 0 1-.8-.8v-2.4l-1.6-.5-1.4-.9a1.92 1.92 0 0 1-2.4-1.2l-.1-6.5a1.62 1.62 0 0 1 1.9-1.6l1.2-3.3zM90.7 210l1-.5 .6-.1h5.7a2.45 2.45 0 0 1 2.3 2.7 2.65 2.65 0 0 0 2 1.7 5.7 5.7 0 0 1 2.9 5.7 6.2 6.2 0 0 1-6 6.2l-4.1 .2-4.1-.2a6.3 6.3 0 0 1-6-7 5.9 5.9 0 0 1 4.1-5.5 2.5 2.5 0 0 0 .9-2.2zM123.5 210.1a2.42 2.42 0 0 1 1.7-.7h5.5a2.49 2.49 0 0 1 2.3 1.5l1.8 3.7a7.2 7.2 0 0 1-.2 5.8 4.9 4.9 0 0 1-4.7 2.1l-2.5 .1-.4 .2-.4 .5-1.7 .1a.64 .64 0 0 1-.6-.8l-.1-.2a4.4 4.4 0 0 1-3.5-4.3v-2l.3-1.1 1.9-4.1z"/>
<path d="M159 209.4a2.7 2.7 0 0 0-2.6 2.8 2.57 2.57 0 0 1-2 1.7 5.3 5.3 0 0 0-2.9 5 8.5 8.5 0 0 0 .8 5.2 6 6 0 0 0 3 2.4l.1 .3a.97 .97 0 0 0 .8 1.3h11.3a1.09 1.09 0 0 0 .8-1.4v-.2a5.6 5.6 0 0 0 4-5.4 8.5 8.5 0 0 0-.8-5.2 6.2 6.2 0 0 0-3.4-2.5 2.2 2.2 0 0 1-1-1.7 2.55 2.55 0 0 0-2.4-2.3"/>
</g>
<g fill="none" stroke="#000" stroke-width=".51">
<circle cx="63.8" cy="72.7" r="1.67"/>
<circle cx="120.4" cy="72.7" r="1.65"/>
<circle cx="89.2" cy="105.5" r="1.65"/>
<circle cx="131.3" cy="105.5" r="1.67"/>
<circle cx="181.5" cy="105.5" r="1.67"/>
</g>
<text font-size="5.3" x="196.3" y="267.5">101</text>
<g font-size="2.1">
<text x="24" y="22.5">A 3</text>
<text x="29.9" y="22.5">BLACK</text>
<text x="74.9" y="22.5">A17</text>
<text x="134.5" y="22.5">C 1</text>
<text x="140.4" y="22.5">DARK GRAY</text>
<text x="177" y="22.5">C10</text>
<text x="183.2" y="22.5">DARK GREEN</text>
<text x="56.9" y="35.2">2</text>
<text x="95.5" y="35.2">X</text>
<text x="125.1" y="33.1">1</text>
<text x="128.9" y="33.1">2</text>
<text x="132.6" y="33.1">3</text>
<text x="139.1" y="33.3">4</text>
<text x="149.6" y="33.1">X</text>
<text x="172.4" y="32.9">1</text>
<text x="178.5" y="32.9">2</text>
<text x="184.5" y="32.9">3</text>
<text x="22" y="38.7">1</text>
<text x="28.5" y="38.7">2</text>
<text x="56.7" y="40.5">X</text>
<text x="64.5" y="40.5">11</text>
<text x="68.5" y="40.5">X</text>
<text x="95" y="40.5">17</text>
<text x="125.1" y="39.3">X</text>
<text x="128.9" y="39.3">6</text>
<text x="132.6" y="39.3">7</text>
<text x="145.6" y="39.3">X</text>
<text x="172.4" y="36.1">4</text>
<text x="184.5" y="36.1">5</text>
<text x="125.1" y="45">8</text>
<text x="128.9" y="45">9</text>
<text x="132.5" y="45">X</text>
<text x="139" y="45.1">X</text>
<text x="149.6" y="45.6">X</text>
<text x="136" y="54.9">18</text>
<text x="21.5" y="73.4">C12</text>
<text x="56.6" y="73.4">C13</text>
<text x="63.1" y="73.4">B</text>
<text x="66.9" y="73.4">BROWN</text>
<text x="114" y="73.4">C14</text>
<text x="119.7" y="73.4">A</text>
<text x="168.7" y="73.4">D 1</text>
<text x="174.6" y="73.4">BLACK</text>
<text x="21.5" y="88.4">1</text>
<text x="25.1" y="88.4">2</text>
<text x="54.4" y="87.8">3</text>
<text x="110.5" y="88.8">X</text>
<text x="114" y="88.8">5</text>
<text x="117.5" y="88.8">6</text>
<text x="122.1" y="88.8">7</text>
<text x="125.5" y="88.8">X</text>
<text x="163.7" y="86.9">1</text>
<text x="167.7" y="86.9">2</text>
<text x="171.9" y="86.9">3</text>
<text x="176" y="86.9">4</text>
<text x="21" y="106.3">E 2</text>
<text x="26.8" y="106.3">DARK GREEN</text>
<text x="51.1" y="106.3">E 3</text>
<text x="57" y="106.3">DARK GRAY</text>
<text x="83.3" y="106.2">E 6</text>
<text x="88.5" y="106.2">B</text>
<text x="92.2" y="106.2">DARK GRAY</text>
<text x="125.4" y="106.2">E 7</text>
<text x="130.5" y="106.2">C</text>
<text x="134.2" y="106.2">DARK GRAY</text>
<text x="175.1" y="106.3">E 8</text>
<text x="180.8" y="106.3">A</text>
<text x="184.6" y="106.3">DARK GRAY</text>
<text x="20.7" y="117.2">1</text>
<text x="23.5" y="117.2">2</text>
<text x="75.9" y="118.1">1</text>
<text x="79.6" y="118.1">2</text>
<text x="83.2" y="118.1">3</text>
<text x="86.8" y="118.1">4</text>
<text x="90.4" y="118.1">5</text>
<text x="94.1" y="118.1">6</text>
<text x="97.7" y="118.1">7</text>
<text x="101.3" y="118.1">8</text>
<text x="122.6" y="117.3">1</text>
<text x="125.8" y="117.3">2</text>
<text x="129" y="117.3">3</text>
<text x="132.2" y="117.3">4</text>
<text x="135.3" y="117.3">X</text>
<text x="138.6" y="117.3">6</text>
<text x="159.9" y="118.1">1</text>
<text x="163.3" y="118.1">2</text>
<text x="166.9" y="118.1">3</text>
<text x="170.3" y="118.1">4</text>
<text x="173.9" y="118.1">5</text>
<text x="177.3" y="118.1">X</text>
<text x="180.8" y="118.1">X</text>
<text x="184.3" y="118.1">X</text>
<text x="188" y="118.1">9</text>
<text x="190.8" y="118.1">10</text>
<text x="194.8" y="118.1">X</text>
<text x="197.9" y="118.1">12</text>
<text x="201.4" y="118.1">13</text>
<text x="50.5" y="120.6">1</text>
<text x="54" y="120.6">2</text>
<text x="75.9" y="124">9</text>
<text x="79" y="124">10</text>
<text x="82.5" y="124">11</text>
<text x="86.2" y="124">12</text>
<text x="89.8" y="124">13</text>
<text x="93.5" y="124">14</text>
<text x="97" y="124">15</text>
<text x="100.7" y="124">16</text>
<text x="122.6" y="122.6">7</text>
<text x="125.8" y="122.6">8</text>
<text x="128.9" y="122.6">X 10</text>
<text x="134.8" y="122.6">11</text>
<text x="138" y="122.6">12</text>
<text x="159.7" y="123.4">X</text>
<text x="163.2" y="123.4">X</text>
<text x="166.7" y="124">X</text>
<text x="169.8" y="124">17 18</text>
<text x="177.3" y="124">X</text>
<text x="180.8" y="124">X</text>
<text x="184.3" y="124">X</text>
<text x="187.4" y="124">22 23</text>
<text x="194.4" y="123.4">24</text>
<text x="197.9" y="123.4">25 26</text>
<text x="25.7" y="140">F10</text>
<text x="31.7" y="140">BLACK</text>
<text x="54.7" y="140">F16</text>
<text x="60.7" y="140">DARK GRAY</text>
<text x="86.2" y="140">I 3</text>
<text x="91.6" y="140">GRAY</text>
<text x="125.3" y="140">I 4</text>
<text x="130.7" y="140">BLACK</text>
<text x="163.3" y="140">I 5</text>
<text x="168.7" y="140">BLACK</text>
<text x="192" y="140">I 6</text>
<text x="197.4" y="140">BLACK</text>
<text x="24.6" y="148.3">1</text>
<text x="60" y="149.1">2</text>
<text x="19.8" y="153.7">3</text>
<text x="33" y="153.7">6</text>
<text x="57.1" y="152.5">X 6</text>
<text x="83.4" y="153">1</text>
<text x="86.7" y="153">2</text>
<text x="89.9" y="153">3</text>
<text x="117.7" y="153.4">1</text>
<text x="121.8" y="153.4">2</text>
<text x="126" y="153.4">3</text>
<text x="130.1" y="153.4">4</text>
<text x="134.2" y="153.4">5</text>
<text x="161.9" y="152.6">1</text>
<text x="166" y="152.6">2</text>
<text x="190.5" y="152.5">1</text>
<text x="194.9" y="152.5">2</text>
<text x="23.8" y="159">X</text>
<text x="29" y="159.1">X</text>
<text x="33" y="159">X</text>
<text x="19.2" y="171.2">I 7, I 8</text>
<text x="19.2" y="173.5">I 9, I10</text>
<text x="30.4" y="173.4">GRAY</text>
<text x="59.6" y="173.4">I12</text>
<text x="65.2" y="173.4">BLACK</text>
<text x="109.8" y="173.4">J 2</text>
<text x="154.3" y="173.4">J 6</text>
<text x="185.8" y="173.4">K 1</text>
<text x="191.7" y="173.4">DARK GRAY</text>
<text x="106.3" y="179.7">B</text>
<text x="110.6" y="179.7">B</text>
<text x="20.5" y="183">1</text>
<text x="23.5" y="183">2</text>
<text x="74.6" y="184.4">4</text>
<text x="106.3" y="185.3">B</text>
<text x="110.6" y="185.3">B</text>
<text x="147.1" y="184.6">A</text>
<text x="163.2" y="184.6">A</text>
<text x="186.9" y="185.6">1</text>
<text x="51.9" y="189.1">X</text>
<text x="57.7" y="189.1">7</text>
<text x="63.2" y="189.1">X</text>
<text x="68.9" y="189.1">9</text>
<text x="73.9" y="189.1">10</text>
<text x="100.6" y="191.3">(HINT : SEE PAGE 7)</text>
<text x="147.1" y="189.1">A</text>
<text x="152.4" y="189.1">A</text>
<text x="157.8" y="189.1">A</text>
<text x="163.2" y="189.1">A</text>
<text x="145.1" y="197.4">(HINT : SEE PAGE 7)</text>
<text x="23.9" y="205.5">O 3</text>
<text x="29.8" y="205.5">DARK GRAY</text>
<text x="57.8" y="205.5">O 4</text>
<text x="63.8" y="205.5">DARK GRAY</text>
<text x="93.5" y="205.4">T 1</text>
<text x="99.2" y="205.4">BLACK</text>
<text x="126.3" y="205.5">V 1</text>
<text x="132.1" y="205.5">BLUE</text>
<text x="160.2" y="205.5">V 3</text>
<text x="165.9" y="205.5">BLACK</text>
<text x="25.1" y="220.3">1</text>
<text x="57.2" y="219.2">1</text>
<text x="60.8" y="219.2">2</text>
<text x="89.7" y="219.6">1</text>
<text x="93" y="219.6">2</text>
<text x="96.1" y="219.6">3</text>
<text x="99.3" y="219.6">4</text>
<text x="125.3" y="218">1</text>
<text x="129.5" y="218">2</text>
<text x="157.2" y="220.8">1</text>
<text x="161.2" y="220.8">2</text>
<text x="165.3" y="220.8">3</text>
</g>
</svg>
